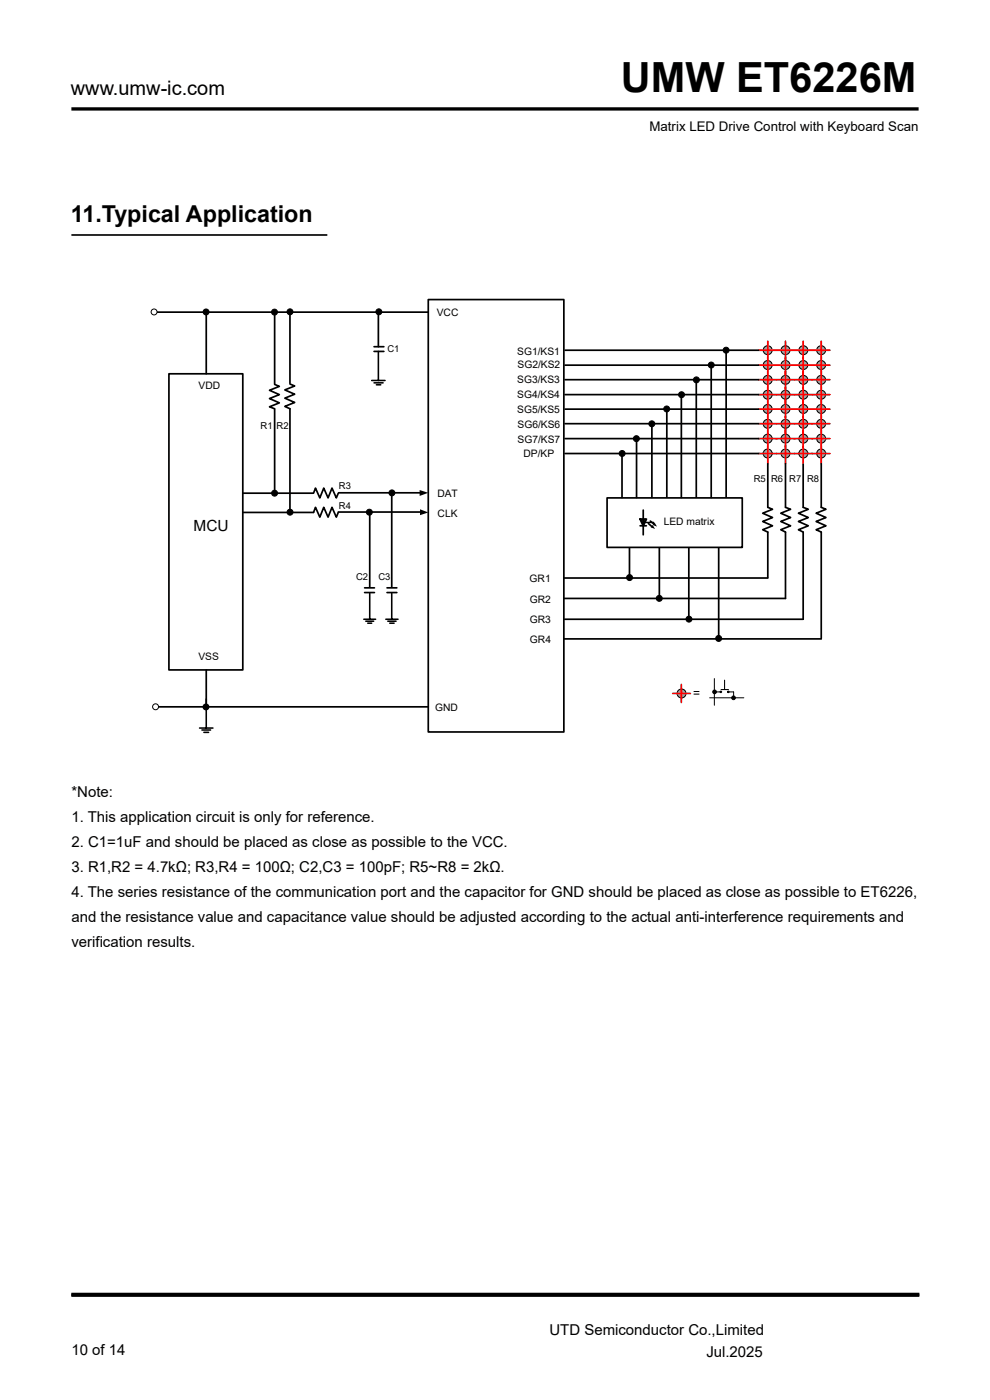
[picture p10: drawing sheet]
<svg xmlns="http://www.w3.org/2000/svg" width="210mm" height="297mm" viewBox="0 0 210 297" stroke-linecap="round" stroke-linejoin="round" font-family="sans-serif">
<path d="M15.1 274.6h179.9M15.1 274.8h179.9" fill="none" stroke="#000" stroke-width=".71" stroke-linecap="butt"/>
<path d="M15.1 23.1h179.8" fill="none" stroke="#000" stroke-width=".71" stroke-linecap="butt"/>
<path d="M15.1 49.9h54.3" fill="none" stroke="#000" stroke-width=".35"/>
<path d="M33.2 66.2h57.6M35.8 79.3h15.7v62.8h-15.7zM43.8 66.2v13.1M58.3 66.2v15.3M79.3 73.6h2.1M79.3 74.6h2.1M80.3 66.2v7.4M90.8 63.6h28.8v91.7h-28.8zM51.6 104.6h14.8M128.8 105.6h28.6v10.5h-28.6zM33.2 150h57.6M43.8 142.1v7.9" fill="none" stroke="#000" stroke-width=".36"/>
<path d="M135.8 110.1h1.3l-.7 1.4z" fill="#1a1a1a"/>
<path d="M135.8 110.1h1.3l-.7 1.4z" fill="none" stroke="#000" stroke-width=".41"/>
<path d="M135.8 111.5h1.3M136.4 108.2v5.3" fill="none" stroke="#000" stroke-width=".36"/>
<circle cx="32.7" cy="66.2" r=".63" fill="#fff"/>
<g fill="none" stroke="#000" stroke-width=".21">
<circle cx="32.7" cy="66.2" r=".63"/>
<circle cx="43.7" cy="66.2" r=".63"/>
</g>
<circle cx="43.7" cy="66.2" r=".63" fill="#000"/>
<circle cx="33" cy="149.9" r=".63" fill="#fff"/>
<circle cx="33" cy="149.9" r=".63" fill="none" stroke="#000" stroke-width=".21"/>
<circle cx="144.6" cy="147.1" r=".94" fill="#a5a5a5"/>
<circle cx="144.6" cy="147.1" r=".94" fill="none" stroke="#000" stroke-width=".22"/>
<path d="M142.7 147.1h3.7M144.5 145.2v3.8" fill="none" stroke="#f00" stroke-width=".36"/>
<g fill="#000">
<path d="M89 104l1.8 .5-1.8 .7zM89.1 108l1.7 .7-1.7 .6zM138.4 111.4l.5 .8-.9-.3zM138.9 110.9l.5 .8-1-.3z"/>
<circle cx="58.2" cy="66.2" r=".63"/>
<circle cx="61.5" cy="66.1" r=".63"/>
<circle cx="80.4" cy="66.1" r=".63"/>
<circle cx="132" cy="96.2" r=".63"/>
<circle cx="58.2" cy="104.6" r=".63"/>
<circle cx="61.5" cy="108.7" r=".63"/>
<circle cx="78.3" cy="108.7" r=".63"/>
<circle cx="83.1" cy="104.6" r=".63"/>
<circle cx="43.7" cy="150" r=".63"/>
</g>
<g fill="none" stroke="#000" stroke-width=".36">
<path d="M61.5 66.1v15.2M58.3 81.5l1 .5-2.1 .8 2.1 .9-2.1 .8 2.1 1-2.1 .8 1.1 .4M58.3 86.8v17.7M61.5 81.5l1 .4-2.1 .8 2.1 .9-2.1 .9 2.1 .9-2.1 .8 1.1 .5v21.9M131.9 96.2v9.3M51.6 108.7h14.9l.4-1.1 .9 2.1 .9-2.1 .9 2.1 .8-2.1 .9 2.1 .5-1M66.5 104.6l.4-1.1 .9 2.1 .9-2.1 .9 2.1 .8-2.1 .9 2.1 .5-1M71.8 108.6h17.4M71.8 104.5h17.3M78.4 108.8v15.7M83.1 104.8v19.7M137.5 111l.8 .7"/>
<path d="M137.9 110.5l.9 .7M77.3 124.7h2.1M77.3 125.7h2.1M82.1 124.7h2.1M82.1 125.7h2.1M119.8 131.4h50.6"/>
</g>
<g fill="none" stroke="#000" stroke-width=".21">
<circle cx="58.2" cy="66.2" r=".63"/>
<circle cx="61.5" cy="66.1" r=".63"/>
<circle cx="80.4" cy="66.1" r=".63"/>
<circle cx="132" cy="96.2" r=".63"/>
<circle cx="58.2" cy="104.6" r=".63"/>
<circle cx="61.5" cy="108.7" r=".63"/>
<circle cx="78.3" cy="108.7" r=".63"/>
<circle cx="83.1" cy="104.6" r=".63"/>
<circle cx="43.7" cy="150" r=".63"/>
</g>
<path d="M77.2 131.4h2.5M77.6 131.8h1.7M78 132.2h.8M78.4 125.9v5.5M81.8 131.4h2.6M82.3 131.8h1.7M82.7 132.2h.9M83.1 125.9v5.5M42.3 154.4h2.9M42.8 154.9h1.9M43.3 155.4h1M43.8 148.3v6.1" fill="none" stroke="#000" stroke-width=".33"/>
<path d="M154.3 146.8a.2 .2 0 0 1 .4 0 .2 .2 0 0 1-.4 0zM152.8 146.8a.16 .16 0 0 1 .3 0 .16 .16 0 0 1-.3 0z" fill-rule="evenodd" fill="#fff" stroke="#000" stroke-width=".22"/>
<path d="M151.8 146.8h1M152.9 146.3h1.6M153.7 144.3v2M154.6 146.8h1" fill="none" stroke="#000" stroke-width=".22"/>
<g fill="none" stroke="#000" stroke-width=".21">
<path d="M136.4 110.8h2.3l-1.9 .1M150.5 148h7.3M151.5 144v5.6M155.6 146.8v1.2"/>
<circle cx="133.5" cy="122.5" r=".63"/>
<circle cx="151.6" cy="146.8" r=".39"/>
<circle cx="155.6" cy="148" r=".39"/>
</g>
<g fill="#000">
<circle cx="133.5" cy="122.5" r=".63"/>
<circle cx="151.6" cy="146.8" r=".39"/>
<circle cx="155.6" cy="148" r=".39"/>
</g>
<path d="M80.3 74.6v6.1M78.8 80.7h2.9M79.3 81.2h2M79.8 81.6h1" fill="none" stroke="#000" stroke-width=".33"/>
<path d="M162.9 107.6l1 .4-2.1 .9 2.1 .9-2.1 .8 2.1 .9-2.1 .9 1.1 .5M119.6 127h47M119.6 135.5h54.6M119.7 122.6h43.2" fill="none" stroke="#000" stroke-width=".36"/>
<circle cx="162.8" cy="77.4" r=".95" fill="#a5a5a5"/>
<circle cx="162.8" cy="77.4" r=".95" fill="none" stroke="#000" stroke-width=".22"/>
<path d="M161 77.5h3.7M162.9 75.8v3.8" fill="none" stroke="#f00" stroke-width=".36"/>
<circle cx="162.8" cy="74.3" r=".94" fill="#a5a5a5"/>
<circle cx="162.8" cy="74.3" r=".94" fill="none" stroke="#000" stroke-width=".22"/>
<path d="M161 74.3h3.7M162.9 72.4v3.8" fill="none" stroke="#f00" stroke-width=".36"/>
<circle cx="162.8" cy="83.7" r=".94" fill="#a5a5a5"/>
<circle cx="162.8" cy="83.7" r=".94" fill="none" stroke="#000" stroke-width=".22"/>
<path d="M161 83.7h3.7M162.9 82.1v3.8" fill="none" stroke="#f00" stroke-width=".36"/>
<circle cx="162.8" cy="80.6" r=".95" fill="#a5a5a5"/>
<circle cx="162.8" cy="80.6" r=".95" fill="none" stroke="#000" stroke-width=".22"/>
<path d="M162.9 78.7v3.8M161 80.6h3.7" fill="none" stroke="#f00" stroke-width=".36"/>
<circle cx="162.8" cy="89.9" r=".94" fill="#a5a5a5"/>
<circle cx="162.8" cy="89.9" r=".94" fill="none" stroke="#000" stroke-width=".22"/>
<path d="M161 89.9h3.7M162.9 88.3v3.7" fill="none" stroke="#f00" stroke-width=".36"/>
<circle cx="162.8" cy="86.8" r=".95" fill="#a5a5a5"/>
<circle cx="162.8" cy="86.8" r=".95" fill="none" stroke="#000" stroke-width=".22"/>
<path d="M161 86.8h3.7M162.9 84.9v3.7" fill="none" stroke="#f00" stroke-width=".36"/>
<circle cx="162.8" cy="96.2" r=".95" fill="#a5a5a5"/>
<circle cx="162.8" cy="96.2" r=".95" fill="none" stroke="#000" stroke-width=".22"/>
<path d="M161 96.2h3.7M162.9 94.5v3.9" fill="none" stroke="#f00" stroke-width=".36"/>
<circle cx="162.8" cy="93.1" r=".94" fill="#a5a5a5"/>
<circle cx="162.8" cy="93.1" r=".94" fill="none" stroke="#000" stroke-width=".22"/>
<path d="M161 93h3.7M162.9 91.1v3.9" fill="none" stroke="#f00" stroke-width=".36"/>
<circle cx="166.6" cy="77.4" r=".95" fill="#a5a5a5"/>
<circle cx="166.6" cy="77.4" r=".95" fill="none" stroke="#000" stroke-width=".22"/>
<path d="M164.7 77.5h3.8M166.6 75.8v3.8" fill="none" stroke="#f00" stroke-width=".36"/>
<circle cx="166.6" cy="74.3" r=".95" fill="#a5a5a5"/>
<circle cx="166.6" cy="74.3" r=".95" fill="none" stroke="#000" stroke-width=".22"/>
<path d="M164.7 74.3h3.8M166.6 72.4v3.8" fill="none" stroke="#f00" stroke-width=".36"/>
<circle cx="166.6" cy="83.7" r=".95" fill="#a5a5a5"/>
<circle cx="166.6" cy="83.7" r=".95" fill="none" stroke="#000" stroke-width=".22"/>
<path d="M164.7 83.7h3.8M166.6 82.1v3.8" fill="none" stroke="#f00" stroke-width=".36"/>
<circle cx="166.6" cy="80.6" r=".95" fill="#a5a5a5"/>
<circle cx="166.6" cy="80.6" r=".95" fill="none" stroke="#000" stroke-width=".22"/>
<path d="M166.6 78.7v3.8M164.7 80.6h3.8" fill="none" stroke="#f00" stroke-width=".36"/>
<circle cx="166.6" cy="89.9" r=".95" fill="#a5a5a5"/>
<circle cx="166.6" cy="89.9" r=".95" fill="none" stroke="#000" stroke-width=".22"/>
<path d="M164.7 89.9h3.8M166.6 88.3v3.7" fill="none" stroke="#f00" stroke-width=".36"/>
<circle cx="166.6" cy="86.8" r=".95" fill="#a5a5a5"/>
<circle cx="166.6" cy="86.8" r=".95" fill="none" stroke="#000" stroke-width=".22"/>
<path d="M164.7 86.8h3.8M166.6 84.9v3.7" fill="none" stroke="#f00" stroke-width=".36"/>
<circle cx="166.6" cy="96.2" r=".95" fill="#a5a5a5"/>
<circle cx="166.6" cy="96.2" r=".95" fill="none" stroke="#000" stroke-width=".22"/>
<path d="M164.7 96.2h3.8M166.6 94.5v3.9" fill="none" stroke="#f00" stroke-width=".36"/>
<circle cx="166.6" cy="93.1" r=".95" fill="#a5a5a5"/>
<circle cx="166.6" cy="93.1" r=".95" fill="none" stroke="#000" stroke-width=".22"/>
<path d="M164.7 93h3.8M166.6 91.1v3.9" fill="none" stroke="#f00" stroke-width=".36"/>
<circle cx="170.4" cy="77.4" r=".95" fill="#a5a5a5"/>
<circle cx="170.4" cy="77.4" r=".95" fill="none" stroke="#000" stroke-width=".22"/>
<path d="M168.5 77.5h3.8M170.4 75.8v3.8" fill="none" stroke="#f00" stroke-width=".36"/>
<circle cx="170.4" cy="74.3" r=".95" fill="#a5a5a5"/>
<circle cx="170.4" cy="74.3" r=".95" fill="none" stroke="#000" stroke-width=".22"/>
<path d="M168.5 74.3h3.8M170.4 72.4v3.8" fill="none" stroke="#f00" stroke-width=".36"/>
<circle cx="170.4" cy="83.7" r=".95" fill="#a5a5a5"/>
<circle cx="170.4" cy="83.7" r=".95" fill="none" stroke="#000" stroke-width=".22"/>
<path d="M168.5 83.7h3.8M170.4 82.1v3.8" fill="none" stroke="#f00" stroke-width=".36"/>
<circle cx="170.4" cy="80.6" r=".95" fill="#a5a5a5"/>
<circle cx="170.4" cy="80.6" r=".95" fill="none" stroke="#000" stroke-width=".22"/>
<path d="M170.4 78.7v3.8M168.5 80.6h3.8" fill="none" stroke="#f00" stroke-width=".36"/>
<circle cx="170.4" cy="89.9" r=".95" fill="#a5a5a5"/>
<circle cx="170.4" cy="89.9" r=".95" fill="none" stroke="#000" stroke-width=".22"/>
<path d="M168.5 89.9h3.8M170.4 88.3v3.7" fill="none" stroke="#f00" stroke-width=".36"/>
<circle cx="170.4" cy="86.8" r=".95" fill="#a5a5a5"/>
<circle cx="170.4" cy="86.8" r=".95" fill="none" stroke="#000" stroke-width=".22"/>
<path d="M168.5 86.8h3.8M170.4 84.9v3.7" fill="none" stroke="#f00" stroke-width=".36"/>
<circle cx="170.4" cy="96.2" r=".95" fill="#a5a5a5"/>
<circle cx="170.4" cy="96.2" r=".95" fill="none" stroke="#000" stroke-width=".22"/>
<path d="M168.5 96.2h3.8M170.4 94.5v3.9" fill="none" stroke="#f00" stroke-width=".36"/>
<circle cx="170.4" cy="93.1" r=".95" fill="#a5a5a5"/>
<circle cx="170.4" cy="93.1" r=".95" fill="none" stroke="#000" stroke-width=".22"/>
<path d="M168.5 93h3.8M170.4 91.1v3.9" fill="none" stroke="#f00" stroke-width=".36"/>
<circle cx="174.2" cy="77.4" r=".95" fill="#a5a5a5"/>
<circle cx="174.2" cy="77.4" r=".95" fill="none" stroke="#000" stroke-width=".22"/>
<path d="M172.3 77.5h3.7M174.2 75.8v3.8" fill="none" stroke="#f00" stroke-width=".36"/>
<circle cx="174.2" cy="74.3" r=".94" fill="#a5a5a5"/>
<circle cx="174.2" cy="74.3" r=".94" fill="none" stroke="#000" stroke-width=".22"/>
<path d="M172.3 74.3h3.7M174.2 72.4v3.8" fill="none" stroke="#f00" stroke-width=".36"/>
<circle cx="174.2" cy="83.7" r=".94" fill="#a5a5a5"/>
<circle cx="174.2" cy="83.7" r=".94" fill="none" stroke="#000" stroke-width=".22"/>
<path d="M172.3 83.7h3.7M174.2 82.1v3.8" fill="none" stroke="#f00" stroke-width=".36"/>
<circle cx="174.2" cy="80.6" r=".95" fill="#a5a5a5"/>
<circle cx="174.2" cy="80.6" r=".95" fill="none" stroke="#000" stroke-width=".22"/>
<path d="M174.2 78.7v3.8M172.3 80.6h3.7" fill="none" stroke="#f00" stroke-width=".36"/>
<circle cx="174.2" cy="89.9" r=".94" fill="#a5a5a5"/>
<circle cx="174.2" cy="89.9" r=".94" fill="none" stroke="#000" stroke-width=".22"/>
<path d="M172.3 89.9h3.7M174.2 88.3v3.7" fill="none" stroke="#f00" stroke-width=".36"/>
<circle cx="174.2" cy="86.8" r=".95" fill="#a5a5a5"/>
<circle cx="174.2" cy="86.8" r=".95" fill="none" stroke="#000" stroke-width=".22"/>
<path d="M172.3 86.8h3.7M174.2 84.9v3.7" fill="none" stroke="#f00" stroke-width=".36"/>
<circle cx="174.2" cy="96.2" r=".95" fill="#a5a5a5"/>
<circle cx="174.2" cy="96.2" r=".95" fill="none" stroke="#000" stroke-width=".22"/>
<path d="M172.3 96.2h3.7M174.2 94.5v3.9" fill="none" stroke="#f00" stroke-width=".36"/>
<circle cx="174.2" cy="93.1" r=".94" fill="#a5a5a5"/>
<circle cx="174.2" cy="93.1" r=".94" fill="none" stroke="#000" stroke-width=".22"/>
<path d="M172.3 93h3.7M174.2 91.1v3.9" fill="none" stroke="#f00" stroke-width=".36"/>
<g fill="none" stroke="#000" stroke-width=".36">
<path d="M119.9 74.3h41.1M119.9 77.5h41.1M150.9 77.5v28M154 74.4v31.1M119.9 80.6h41.1M119.9 83.7h41.1M119.9 86.8h41.1M119.9 89.9h41.1M119.9 93h41.1M119.9 96.2h41.1M135 93v12.5M138.3 90v15.5"/>
<path d="M141.4 86.8v18.7M144.5 83.8v21.7M147.7 80.6v24.9M162.9 98.4v9.2M166.6 98.4v9.2l1.1 .4-2.1 .9 2.1 .9-2.1 .8 2.1 .9-2.1 .9 1 .5v14.1M170.4 98.5v9.1l1.1 .4-2.1 .9 2.1 .9-2.1 .8 2.1 .9-2.1 .9 1 .5v18.5M174.2 98.4v9.2l1 .4-2.1 .9 2.1 .9-2.1 .8 2.1 .9-2.1 .9 1.1 .5v22.6M133.5 116.2v6.3M139.9 116.2v10.8M146.1 116.2v15.2M152.4 116.2v19.3M162.9 112.9v9.6"/>
</g>
<g fill="#000">
<circle cx="150.9" cy="77.4" r=".63"/>
<circle cx="154" cy="74.3" r=".63"/>
<circle cx="135" cy="93.1" r=".63"/>
<circle cx="138.3" cy="89.9" r=".63"/>
<circle cx="141.4" cy="86.8" r=".63"/>
<circle cx="144.6" cy="83.7" r=".63"/>
<circle cx="147.7" cy="80.6" r=".63"/>
<circle cx="139.8" cy="126.9" r=".63"/>
<circle cx="146.1" cy="131.3" r=".63"/>
<circle cx="152.4" cy="135.4" r=".63"/>
</g>
<g fill="none" stroke="#000" stroke-width=".21">
<circle cx="150.9" cy="77.4" r=".63"/>
<circle cx="154" cy="74.3" r=".63"/>
<circle cx="135" cy="93.1" r=".63"/>
<circle cx="138.3" cy="89.9" r=".63"/>
<circle cx="141.4" cy="86.8" r=".63"/>
<circle cx="144.6" cy="83.7" r=".63"/>
<circle cx="147.7" cy="80.6" r=".63"/>
<circle cx="139.8" cy="126.9" r=".63"/>
<circle cx="146.1" cy="131.3" r=".63"/>
<circle cx="152.4" cy="135.4" r=".63"/>
</g>
<text font-size="8.8" x="131.7" y="19.6">UMW ET6226M</text>
<text font-size="4.9" x="15" y="47.2">11.Typical Application</text>
<text font-size="4.2" x="15" y="20.3">www.umw-ic.com</text>
<text font-size="3.3" x="41.1" y="112.7">MCU</text>
<g font-size="3.2">
<text x="15.1" y="169.2">*Note:</text>
<text x="15.1" y="174.5">1. This application circuit is only for reference.</text>
<text x="15.1" y="179.8">2. C1=1uF and should be placed as close as possible to the VCC.</text>
<text x="15.1" y="185.1">3. R1,R2 = 4.7kΩ; R3,R4 = 100Ω; C2,C3 = 100pF; R5~R8 = 2kΩ.</text>
<text x="15.1" y="190.4">4. The series resistance of the communication port and the capacitor for GND should be placed as close as possible to ET6226,</text>
<text x="15.1" y="195.6">and the resistance value and capacitance value should be adjusted according to the actual anti-interference requirements and</text>
<text x="15.1" y="200.9">verification results.</text>
<text x="15.1" y="287.6">10 of 14</text>
<text x="116.5" y="283.2">UTD Semiconductor Co.,Limited</text>
<text x="149.8" y="287.8">Jul.2025</text>
</g>
<text font-size="2.8" x="137.8" y="27.7">Matrix LED Drive Control with Keyboard Scan</text>
<text font-size="2.5" x="147" y="147.8">=</text>
<g font-size="2.2">
<text x="92.6" y="67.1">VCC</text>
<text x="109.7" y="75.2">SG1/KS1</text>
<text x="42.1" y="82.6">VDD</text>
<text x="109.7" y="81.3">SG3/KS3</text>
<text x="109.8" y="78.1">SG2/KS2</text>
<text x="109.7" y="84.5">SG4/KS4</text>
<text x="109.7" y="87.6">SG5/KS5</text>
<text x="109.8" y="90.7">SG6/KS6</text>
<text x="109.8" y="93.9">SG7/KS7</text>
<text x="111.1" y="97">DP/KP</text>
<text x="92.8" y="105.5">DAT</text>
<text x="92.8" y="109.6">CLK</text>
<text x="140.8" y="111.4">LED matrix</text>
<text x="112.4" y="123.6">GR1</text>
<text x="112.4" y="127.8">GR2</text>
<text x="112.4" y="132.1">GR3</text>
<text x="112.4" y="136.4">GR4</text>
<text x="42.1" y="140">VSS</text>
<text x="92.3" y="150.9">GND</text>
</g>
<g font-size="2">
<text x="82.2" y="74.6">C1</text>
<text x="55.3" y="90.9">R1</text>
<text x="58.7" y="91">R2</text>
<text x="71.9" y="103.8">R3</text>
<text x="71.9" y="107.9">R4</text>
<text x="159.9" y="102.3">R5</text>
<text x="163.6" y="102.3">R6</text>
<text x="167.4" y="102.3">R7</text>
<text x="171.2" y="102.3">R8</text>
<text x="75.6" y="123">C2</text>
<text x="80.3" y="123">C3</text>
</g>
</svg>
